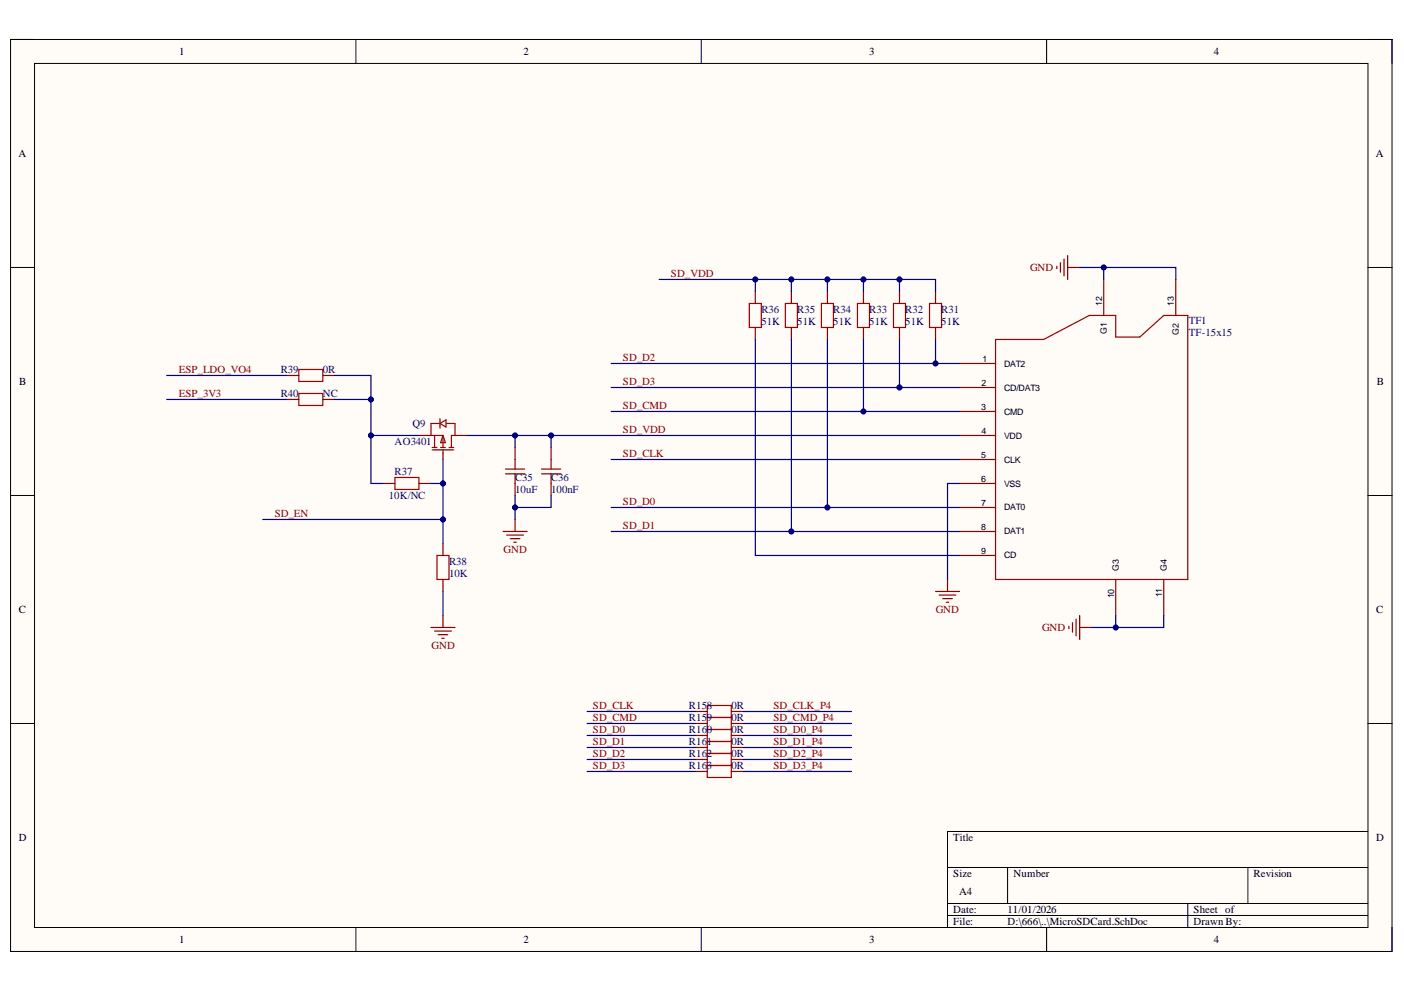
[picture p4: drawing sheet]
<svg xmlns="http://www.w3.org/2000/svg" width="297mm" height="210mm" viewBox="0 0 297 210" stroke-linecap="round" stroke-linejoin="round" font-family="sans-serif">
<path d="M2.2 8.4h292.3v192.9h-292.3z" fill-rule="evenodd" fill="#fffcf8"/>
<path d="M2.2 8.4h292.3v192.9h-292.3z" fill="none" stroke="#000" stroke-width=".21"/>
<path d="M7.3 13.4h282.1v182.9h-282.1z" fill-rule="evenodd" fill="#fffcf8"/>
<g fill="none" stroke="#000" stroke-width=".21">
<path d="M2.2 8.3h5.1M7.3 13.4h282.1v182.9h-282.1zM75.3 8.3v5.1M148.4 8.3v5.1M221.4 8.4v5M289.4 8.4h5.1v5M2.2 56.6h5.1M289.4 56.6h5.1M2.2 104.8h5.1M289.4 104.8h5.1M2.2 153.1h5.1M289.4 153.1h5.1"/>
<path d="M289.4 175.9h-88.9v20.4M75.3 196.3v5M148.4 196.3v5M200.5 183.6h88.9M200.5 191.2h88.9M200.5 193.7h88.9M213.2 183.6v7.6M221.4 196.3v5M251.3 191.2v5.1M264 183.6v7.6M294.5 196.3v5"/>
</g>
<g fill="none" stroke="#a00000" stroke-width=".25">
<path d="M63.2 78.2h5.1v2.5h-5.1zM158.5 64.2h2.6v5.1h-2.6zM166.2 64.2h2.5v5.1h-2.5zM173.8 64.2h2.5v5.1h-2.5zM181.4 64.2h2.5v5.1h-2.5zM189 64.2h2.6v5.1h-2.6zM196.7 64.2h2.5v5.1h-2.5zM210.6 71.8h10.2l9.7-5.1h5.5v4.6h5.1l5.1-4.6h5.1v55.9h-40.7zM63.2 83.3h5.1v2.5h-5.1zM91.4 95.2h4.6M91.4 94.7h1M91.9 92.1v2.6"/>
<path d="M93 89.6h-1.8v2.5h2.5M93.1 89.6l1.3-.8v1.6zM93.1 88.6v2M93.2 94.7h1M93.7 92.1v2.6M93.7 95.2v.8M93.7 92.1l.5 1.6h-1zM94.5 89.6h1.8v2.5h-.8v2.6M95 94.7h1M106.9 99.3h4.1M109 97.2v2.1M114.6 99.3h4"/>
<path d="M116.6 97.2v2.1M83.6 101h5v2.6h-5zM92.4 117.5h2.6v5.1h-2.6zM106.9 100.3h4.1M109 100.3v2M114.6 100.3h4M116.6 100.3v2"/>
</g>
<g fill="none" stroke="#800" stroke-width=".25">
<path d="M233.5 59.1v7.6M248.8 59.1v7.6M60.7 79.4h2.5M68.3 79.4h2.5M159.8 61.7v2.5M159.8 69.3v2.5M167.4 61.7v2.5M167.4 69.3v2.5M175.1 61.7v2.5M175.1 69.3v2.5M182.7 61.7v2.5M182.7 69.3v2.5"/>
<path d="M190.3 61.7v2.5M190.3 69.3v2.5M197.9 61.7v2.5M197.9 69.3v2.5M203 76.9h7.6M60.7 84.5h2.5M68.3 84.5h2.5M88.6 92.1h2.6M93.7 96v1.2M96.3 92.1h2.5M109 94.7v2.5M116.6 94.7v2.5"/>
<path d="M203 82h7.6M203 87.1h7.6M203 92.1h7.6M203 97.2h7.6M81 102.3h2.6M88.6 102.3h2.6M93.7 115v2.5M109 102.3v2.5M116.6 102.3v2.5M203 102.3h7.6M203 107.4h7.6M203 112.5h7.6"/>
<path d="M203 117.5h7.6M93.7 122.6v2.6M236 122.6v7.6M246.2 122.6v7.6"/>
</g>
<g fill="none" stroke="#800000" stroke-width=".25">
<path d="M223.6 56.3v.5M224.4 55.6v2M225.1 54.8v3.6M225.9 54.1v5M225.9 56.6h2.5M106.4 112.5h5.1M107.2 113.2h3.5M108 114h2M108.7 114.7h.5M109 109.9v2.6M91.2 132.8h5.1M91.9 133.5h3.6"/>
<path d="M92.7 134.3h2M93.5 135.1h.5M93.7 130.2v2.6M197.9 125.2h5.1M198.7 125.9h3.5M199.4 126.7h2.1M200.2 127.4h.5M200.5 122.6v2.6M226.1 132.5v.5M226.9 131.8v2M227.7 131v3.6M228.4 130.2v5.1"/>
<path d="M228.4 132.8h2.6"/>
</g>
<path d="M228.4 56.6h20.4v2.5" fill="none" stroke="#000080" stroke-width=".25"/>
<circle cx="233.5" cy="56.6" r=".51" fill="#000080"/>
<circle cx="233.5" cy="56.6" r=".51" fill="none" stroke="#000080" stroke-width=".21"/>
<path d="M233.5 56.6v2.5" fill="none" stroke="#000080" stroke-width=".25"/>
<circle cx="233.5" cy="56.6" r=".51" fill="#000080"/>
<circle cx="233.5" cy="56.6" r=".51" fill="none" stroke="#000080" stroke-width=".21"/>
<path d="M246.2 130.2v2.6h-15.2" fill="none" stroke="#000080" stroke-width=".25"/>
<circle cx="236" cy="132.8" r=".51" fill="#000080"/>
<circle cx="236" cy="132.8" r=".51" fill="none" stroke="#000080" stroke-width=".21"/>
<path d="M236 130.2v2.6" fill="none" stroke="#000080" stroke-width=".25"/>
<circle cx="236" cy="132.8" r=".51" fill="#000080"/>
<circle cx="236" cy="132.8" r=".51" fill="none" stroke="#000080" stroke-width=".21"/>
<path d="M159.8 61.7v-2.6h38.1v2.6" fill="none" stroke="#000080" stroke-width=".25"/>
<circle cx="159.8" cy="59.1" r=".51" fill="#000080"/>
<circle cx="159.8" cy="59.1" r=".51" fill="none" stroke="#000080" stroke-width=".21"/>
<circle cx="167.4" cy="59.1" r=".51" fill="#000080"/>
<circle cx="167.4" cy="59.1" r=".51" fill="none" stroke="#000080" stroke-width=".21"/>
<circle cx="175.1" cy="59.1" r=".51" fill="#000080"/>
<circle cx="175.1" cy="59.1" r=".51" fill="none" stroke="#000080" stroke-width=".21"/>
<circle cx="182.7" cy="59.1" r=".51" fill="#000080"/>
<circle cx="182.7" cy="59.1" r=".51" fill="none" stroke="#000080" stroke-width=".21"/>
<circle cx="190.3" cy="59.1" r=".51" fill="#000080"/>
<circle cx="190.3" cy="59.1" r=".51" fill="none" stroke="#000080" stroke-width=".21"/>
<path d="M190.3 59.1v2.6" fill="none" stroke="#000080" stroke-width=".25"/>
<circle cx="190.3" cy="59.1" r=".51" fill="#000080"/>
<circle cx="190.3" cy="59.1" r=".51" fill="none" stroke="#000080" stroke-width=".21"/>
<path d="M182.7 59.1v2.6" fill="none" stroke="#000080" stroke-width=".25"/>
<circle cx="182.7" cy="59.1" r=".51" fill="#000080"/>
<circle cx="182.7" cy="59.1" r=".51" fill="none" stroke="#000080" stroke-width=".21"/>
<path d="M175.1 59.1v2.6" fill="none" stroke="#000080" stroke-width=".25"/>
<circle cx="175.1" cy="59.1" r=".51" fill="#000080"/>
<circle cx="175.1" cy="59.1" r=".51" fill="none" stroke="#000080" stroke-width=".21"/>
<path d="M167.4 59.1v2.6" fill="none" stroke="#000080" stroke-width=".25"/>
<circle cx="167.4" cy="59.1" r=".51" fill="#000080"/>
<circle cx="167.4" cy="59.1" r=".51" fill="none" stroke="#000080" stroke-width=".21"/>
<path d="M139.5 59.1h20.3" fill="none" stroke="#000080" stroke-width=".25"/>
<circle cx="159.8" cy="59.1" r=".51" fill="#000080"/>
<circle cx="159.8" cy="59.1" r=".51" fill="none" stroke="#000080" stroke-width=".21"/>
<path d="M197.9 71.8v5.1h5.1M203 102.3h-2.5v20.3" fill="none" stroke="#000080" stroke-width=".25"/>
<circle cx="197.9" cy="76.9" r=".51" fill="#000080"/>
<circle cx="197.9" cy="76.9" r=".51" fill="none" stroke="#000080" stroke-width=".21"/>
<path d="M190.3 71.8v10.2h12.7" fill="none" stroke="#000080" stroke-width=".25"/>
<circle cx="190.3" cy="82" r=".51" fill="#000080"/>
<circle cx="190.3" cy="82" r=".51" fill="none" stroke="#000080" stroke-width=".21"/>
<path d="M182.7 71.8v15.3h20.3" fill="none" stroke="#000080" stroke-width=".25"/>
<circle cx="182.7" cy="87.1" r=".51" fill="#000080"/>
<circle cx="182.7" cy="87.1" r=".51" fill="none" stroke="#000080" stroke-width=".21"/>
<path d="M175.1 71.8v35.6h27.9" fill="none" stroke="#000080" stroke-width=".25"/>
<circle cx="175.1" cy="107.4" r=".51" fill="#000080"/>
<circle cx="175.1" cy="107.4" r=".51" fill="none" stroke="#000080" stroke-width=".21"/>
<path d="M167.4 71.8v40.7h35.6" fill="none" stroke="#000080" stroke-width=".25"/>
<circle cx="167.4" cy="112.5" r=".51" fill="#000080"/>
<circle cx="167.4" cy="112.5" r=".51" fill="none" stroke="#000080" stroke-width=".21"/>
<path d="M159.8 71.8v45.7h43.2M109 104.8v5.1" fill="none" stroke="#000080" stroke-width=".25"/>
<circle cx="109" cy="107.4" r=".51" fill="#000080"/>
<circle cx="109" cy="107.4" r=".51" fill="none" stroke="#000080" stroke-width=".21"/>
<path d="M116.6 104.8v2.6h-7.6" fill="none" stroke="#000080" stroke-width=".25"/>
<circle cx="109" cy="107.4" r=".51" fill="#000080"/>
<circle cx="109" cy="107.4" r=".51" fill="none" stroke="#000080" stroke-width=".21"/>
<path d="M116.6 92.1v2.6" fill="none" stroke="#000080" stroke-width=".25"/>
<circle cx="116.6" cy="92.1" r=".51" fill="#000080"/>
<circle cx="116.6" cy="92.1" r=".51" fill="none" stroke="#000080" stroke-width=".21"/>
<path d="M109 92.1v2.6" fill="none" stroke="#000080" stroke-width=".25"/>
<circle cx="109" cy="92.1" r=".51" fill="#000080"/>
<circle cx="109" cy="92.1" r=".51" fill="none" stroke="#000080" stroke-width=".21"/>
<path d="M129.3 76.9h68.6" fill="none" stroke="#000080" stroke-width=".25"/>
<circle cx="197.9" cy="76.9" r=".51" fill="#000080"/>
<circle cx="197.9" cy="76.9" r=".51" fill="none" stroke="#000080" stroke-width=".21"/>
<path d="M129.3 82h61" fill="none" stroke="#000080" stroke-width=".25"/>
<circle cx="190.3" cy="82" r=".51" fill="#000080"/>
<circle cx="190.3" cy="82" r=".51" fill="none" stroke="#000080" stroke-width=".21"/>
<path d="M129.3 87.1h53.4" fill="none" stroke="#000080" stroke-width=".25"/>
<circle cx="182.7" cy="87.1" r=".51" fill="#000080"/>
<circle cx="182.7" cy="87.1" r=".51" fill="none" stroke="#000080" stroke-width=".21"/>
<path d="M129.3 97.2h73.7M129.3 107.4h45.8" fill="none" stroke="#000080" stroke-width=".25"/>
<circle cx="175.1" cy="107.4" r=".51" fill="#000080"/>
<circle cx="175.1" cy="107.4" r=".51" fill="none" stroke="#000080" stroke-width=".21"/>
<path d="M129.3 112.5h38.1" fill="none" stroke="#000080" stroke-width=".25"/>
<circle cx="167.4" cy="112.5" r=".51" fill="#000080"/>
<circle cx="167.4" cy="112.5" r=".51" fill="none" stroke="#000080" stroke-width=".21"/>
<path d="M98.8 92.1h104.2" fill="none" stroke="#000080" stroke-width=".25"/>
<circle cx="109" cy="92.1" r=".51" fill="#000080"/>
<circle cx="109" cy="92.1" r=".51" fill="none" stroke="#000080" stroke-width=".21"/>
<circle cx="116.6" cy="92.1" r=".51" fill="#000080"/>
<circle cx="116.6" cy="92.1" r=".51" fill="none" stroke="#000080" stroke-width=".21"/>
<path d="M93.7 97.2v17.8" fill="none" stroke="#000080" stroke-width=".25"/>
<circle cx="93.7" cy="102.3" r=".51" fill="#000080"/>
<circle cx="93.7" cy="102.3" r=".51" fill="none" stroke="#000080" stroke-width=".21"/>
<circle cx="93.7" cy="109.9" r=".51" fill="#000080"/>
<circle cx="93.7" cy="109.9" r=".51" fill="none" stroke="#000080" stroke-width=".21"/>
<path d="M88.6 92.1h-10.1v10.2h2.5" fill="none" stroke="#000080" stroke-width=".25"/>
<circle cx="78.5" cy="92.1" r=".51" fill="#000080"/>
<circle cx="78.5" cy="92.1" r=".51" fill="none" stroke="#000080" stroke-width=".21"/>
<path d="M70.8 84.5h7.7v7.6M93.7 125.2v5" fill="none" stroke="#000080" stroke-width=".25"/>
<circle cx="78.5" cy="92.1" r=".51" fill="#000080"/>
<circle cx="78.5" cy="92.1" r=".51" fill="none" stroke="#000080" stroke-width=".21"/>
<circle cx="78.5" cy="84.5" r=".51" fill="#000080"/>
<circle cx="78.5" cy="84.5" r=".51" fill="none" stroke="#000080" stroke-width=".21"/>
<path d="M70.8 79.4h7.7v5.1" fill="none" stroke="#000080" stroke-width=".25"/>
<circle cx="78.5" cy="84.5" r=".51" fill="#000080"/>
<circle cx="78.5" cy="84.5" r=".51" fill="none" stroke="#000080" stroke-width=".21"/>
<path d="M35.3 79.4h25.4M35.3 84.5h25.4M55.6 109.9h38.1" fill="none" stroke="#000080" stroke-width=".25"/>
<circle cx="93.7" cy="109.9" r=".51" fill="#000080"/>
<circle cx="93.7" cy="109.9" r=".51" fill="none" stroke="#000080" stroke-width=".21"/>
<path d="M91.2 102.3h2.5" fill="none" stroke="#000080" stroke-width=".25"/>
<circle cx="93.7" cy="102.3" r=".51" fill="#000080"/>
<circle cx="93.7" cy="102.3" r=".51" fill="none" stroke="#000080" stroke-width=".21"/>
<path d="M149.6 149.3h5.1v2.5h-5.1zM149.6 151.8h5.1v2.6h-5.1zM149.6 154.4h5.1v2.5h-5.1zM149.6 156.9h5.1v2.5h-5.1zM149.6 159.4h5.1v2.6h-5.1zM149.6 162h5.1v2.5h-5.1z" fill="none" stroke="#a00000" stroke-width=".25"/>
<path d="M147.1 150.5h2.5M147.1 153.1h2.5M147.1 155.6h2.5M147.1 158.2h2.5M154.7 150.5h2.6M154.7 153.1h2.6M154.7 155.6h2.6M154.7 158.2h2.6M147.1 160.7h2.5M147.1 163.2h2.5M154.7 160.7h2.6M154.7 163.2h2.6" fill="none" stroke="#800" stroke-width=".25"/>
<path d="M124.2 150.5h22.9M124.2 153.1h22.9M124.2 155.6h22.9M124.2 158.2h22.9M157.3 150.6h22.8M157.3 153.1h22.8M157.3 155.6h22.8M157.3 158.2h22.8M124.2 160.7h22.9M124.2 163.2h22.9M157.3 160.7h22.8M157.3 163.2h22.8" fill="none" stroke="#000080" stroke-width=".25"/>
<g font-size="2.3">
<text x="37.9" y="11.7">1</text>
<text x="110.7" y="11.7">2</text>
<text x="183.9" y="11.7">3</text>
<text x="256.8" y="11.7">4</text>
<text x="3.9" y="33.3">A</text>
<text x="291.1" y="33.3">A</text>
<text x="4.1" y="81.5">B</text>
<text x="291.3" y="81.5">B</text>
<text x="4" y="129.7">C</text>
<text x="291.2" y="129.7">C</text>
<text x="4" y="178">D</text>
<text x="201.7" y="178">Title</text>
<text x="291.2" y="178">D</text>
<text x="201.7" y="185.6">Size</text>
<text x="214.5" y="185.6">Number</text>
<text x="265.2" y="185.6">Revision</text>
<text x="202.9" y="189.4">A4</text>
<text x="201.7" y="193.2">Date:</text>
<text x="201.7" y="195.7">File:</text>
<text x="213.2" y="193.2">11/01/2026</text>
<text x="213.2" y="195.7">D:\666\..\MicroSDCard.SchDoc</text>
<text x="252.5" y="193.2">Sheet of</text>
<text x="252.5" y="195.7">Drawn By:</text>
<text x="37.9" y="199.6">1</text>
<text x="110.7" y="199.6">2</text>
<text x="183.9" y="199.6">3</text>
<text x="256.8" y="199.6">4</text>
</g>
<g font-size="2.3" fill="#800000">
<text x="142" y="58.7">SD_VDD</text>
<text x="217.9" y="57.4">GND</text>
<text x="131.8" y="76.4">SD_D2</text>
<text x="37.8" y="78.9">ESP_LDO_VO4</text>
<text x="131.8" y="81.5">SD_D3</text>
<text x="37.8" y="84">ESP_3V3</text>
<text x="131.8" y="86.5">SD_CMD</text>
<text x="131.8" y="91.7">SD_VDD</text>
<text x="131.8" y="96.8">SD_CLK</text>
<text x="131.8" y="106.9">SD_D0</text>
<text x="58.1" y="109.5">SD_EN</text>
<text x="131.8" y="112">SD_D1</text>
<text x="106.5" y="117.1">GND</text>
<text x="198" y="129.7">GND</text>
<text x="91.3" y="137.3">GND</text>
<text x="220.5" y="133.5">GND</text>
<text x="125.5" y="150.1">SD_CLK</text>
<text x="125.5" y="152.6">SD_CMD</text>
<text x="125.5" y="155.2">SD_D0</text>
<text x="163.6" y="150.1">SD_CLK_P4</text>
<text x="163.6" y="152.6">SD_CMD_P4</text>
<text x="163.6" y="155.2">SD_D0_P4</text>
<text x="125.5" y="157.7">SD_D1</text>
<text x="125.5" y="160.2">SD_D2</text>
<text x="163.6" y="157.7">SD_D1_P4</text>
<text x="163.6" y="160.2">SD_D2_P4</text>
<text x="125.5" y="162.8">SD_D3</text>
<text x="163.6" y="162.8">SD_D3_P4</text>
</g>
<g font-size="2.3" fill="#000080">
<text x="161.1" y="66.3">R36</text>
<text x="161.1" y="68.8">51K</text>
<text x="168.7" y="66.3">R35</text>
<text x="168.7" y="68.8">51K</text>
<text x="176.3" y="66.3">R34</text>
<text x="176.3" y="68.8">51K</text>
<text x="183.9" y="66.3">R33</text>
<text x="183.9" y="68.8">51K</text>
<text x="191.5" y="66.3">R32</text>
<text x="191.5" y="68.8">51K</text>
<text x="199.1" y="66.3">R31</text>
<text x="199.1" y="68.8">51K</text>
<text x="251.5" y="68.5">TF1</text>
<text x="251.5" y="71.1">TF-15x15</text>
<text x="59.4" y="78.9">R39</text>
<text x="68.3" y="78.9">0R</text>
<text x="59.4" y="84">R40</text>
<text x="68.3" y="84">NC</text>
<text x="83.5" y="94.2">AO3401</text>
<text x="87.3" y="90.4">Q9</text>
<text x="83.5" y="100.6">R37</text>
<text x="109" y="101.8">C35</text>
<text x="116.6" y="101.8">C36</text>
<text x="82.2" y="105.6">10K/NC</text>
<text x="109" y="104.4">10uF</text>
<text x="116.6" y="104.4">100nF</text>
<text x="95" y="119.6">R38</text>
<text x="95" y="122.1">10K</text>
<text x="145.8" y="150.1">R158</text>
<text x="145.8" y="152.6">R159</text>
<text x="145.8" y="155.2">R160</text>
<text x="154.7" y="150.1">0R</text>
<text x="154.7" y="152.6">0R</text>
<text x="154.7" y="155.2">0R</text>
<text x="145.8" y="157.7">R161</text>
<text x="145.8" y="160.2">R162</text>
<text x="154.7" y="157.7">0R</text>
<text x="154.7" y="160.2">0R</text>
<text x="145.8" y="162.8">R163</text>
<text x="154.7" y="162.8">0R</text>
</g>
<g font-size="1.9">
<text x="233.2" y="64.7" transform="rotate(-90 233.2 64.7)">12</text>
<text x="248.4" y="64.7" transform="rotate(-90 248.4 64.7)">13</text>
<text x="234.2" y="70.7" transform="rotate(-90 234.2 70.7)">G1</text>
<text x="249.4" y="70.8" transform="rotate(-90 249.4 70.8)">G2</text>
<text x="207.9" y="76.6">1</text>
<text x="212.4" y="77.6">DAT2</text>
<text x="207.7" y="81.6">2</text>
<text x="212.4" y="82.7">CD/DAT3</text>
<text x="207.6" y="86.7">3</text>
<text x="212.4" y="87.7">CMD</text>
<text x="207.7" y="91.8">4</text>
<text x="212.4" y="92.8">VDD</text>
<text x="207.6" y="96.9">5</text>
<text x="207.6" y="101.9">6</text>
<text x="212.4" y="97.9">CLK</text>
<text x="207.6" y="107">7</text>
<text x="212.4" y="102.9">VSS</text>
<text x="207.6" y="112.1">8</text>
<text x="212.4" y="108">DAT0</text>
<text x="212.4" y="113.1">DAT1</text>
<text x="207.6" y="117.1">9</text>
<text x="212.4" y="118.2">CD</text>
<text x="236.7" y="120.9" transform="rotate(-90 236.7 120.9)">G3</text>
<text x="246.9" y="120.9" transform="rotate(-90 246.9 120.9)">G4</text>
<text x="235.7" y="126.6" transform="rotate(-90 235.7 126.6)">10</text>
<text x="245.8" y="126.4" transform="rotate(-90 245.8 126.4)">11</text>
</g>
</svg>
